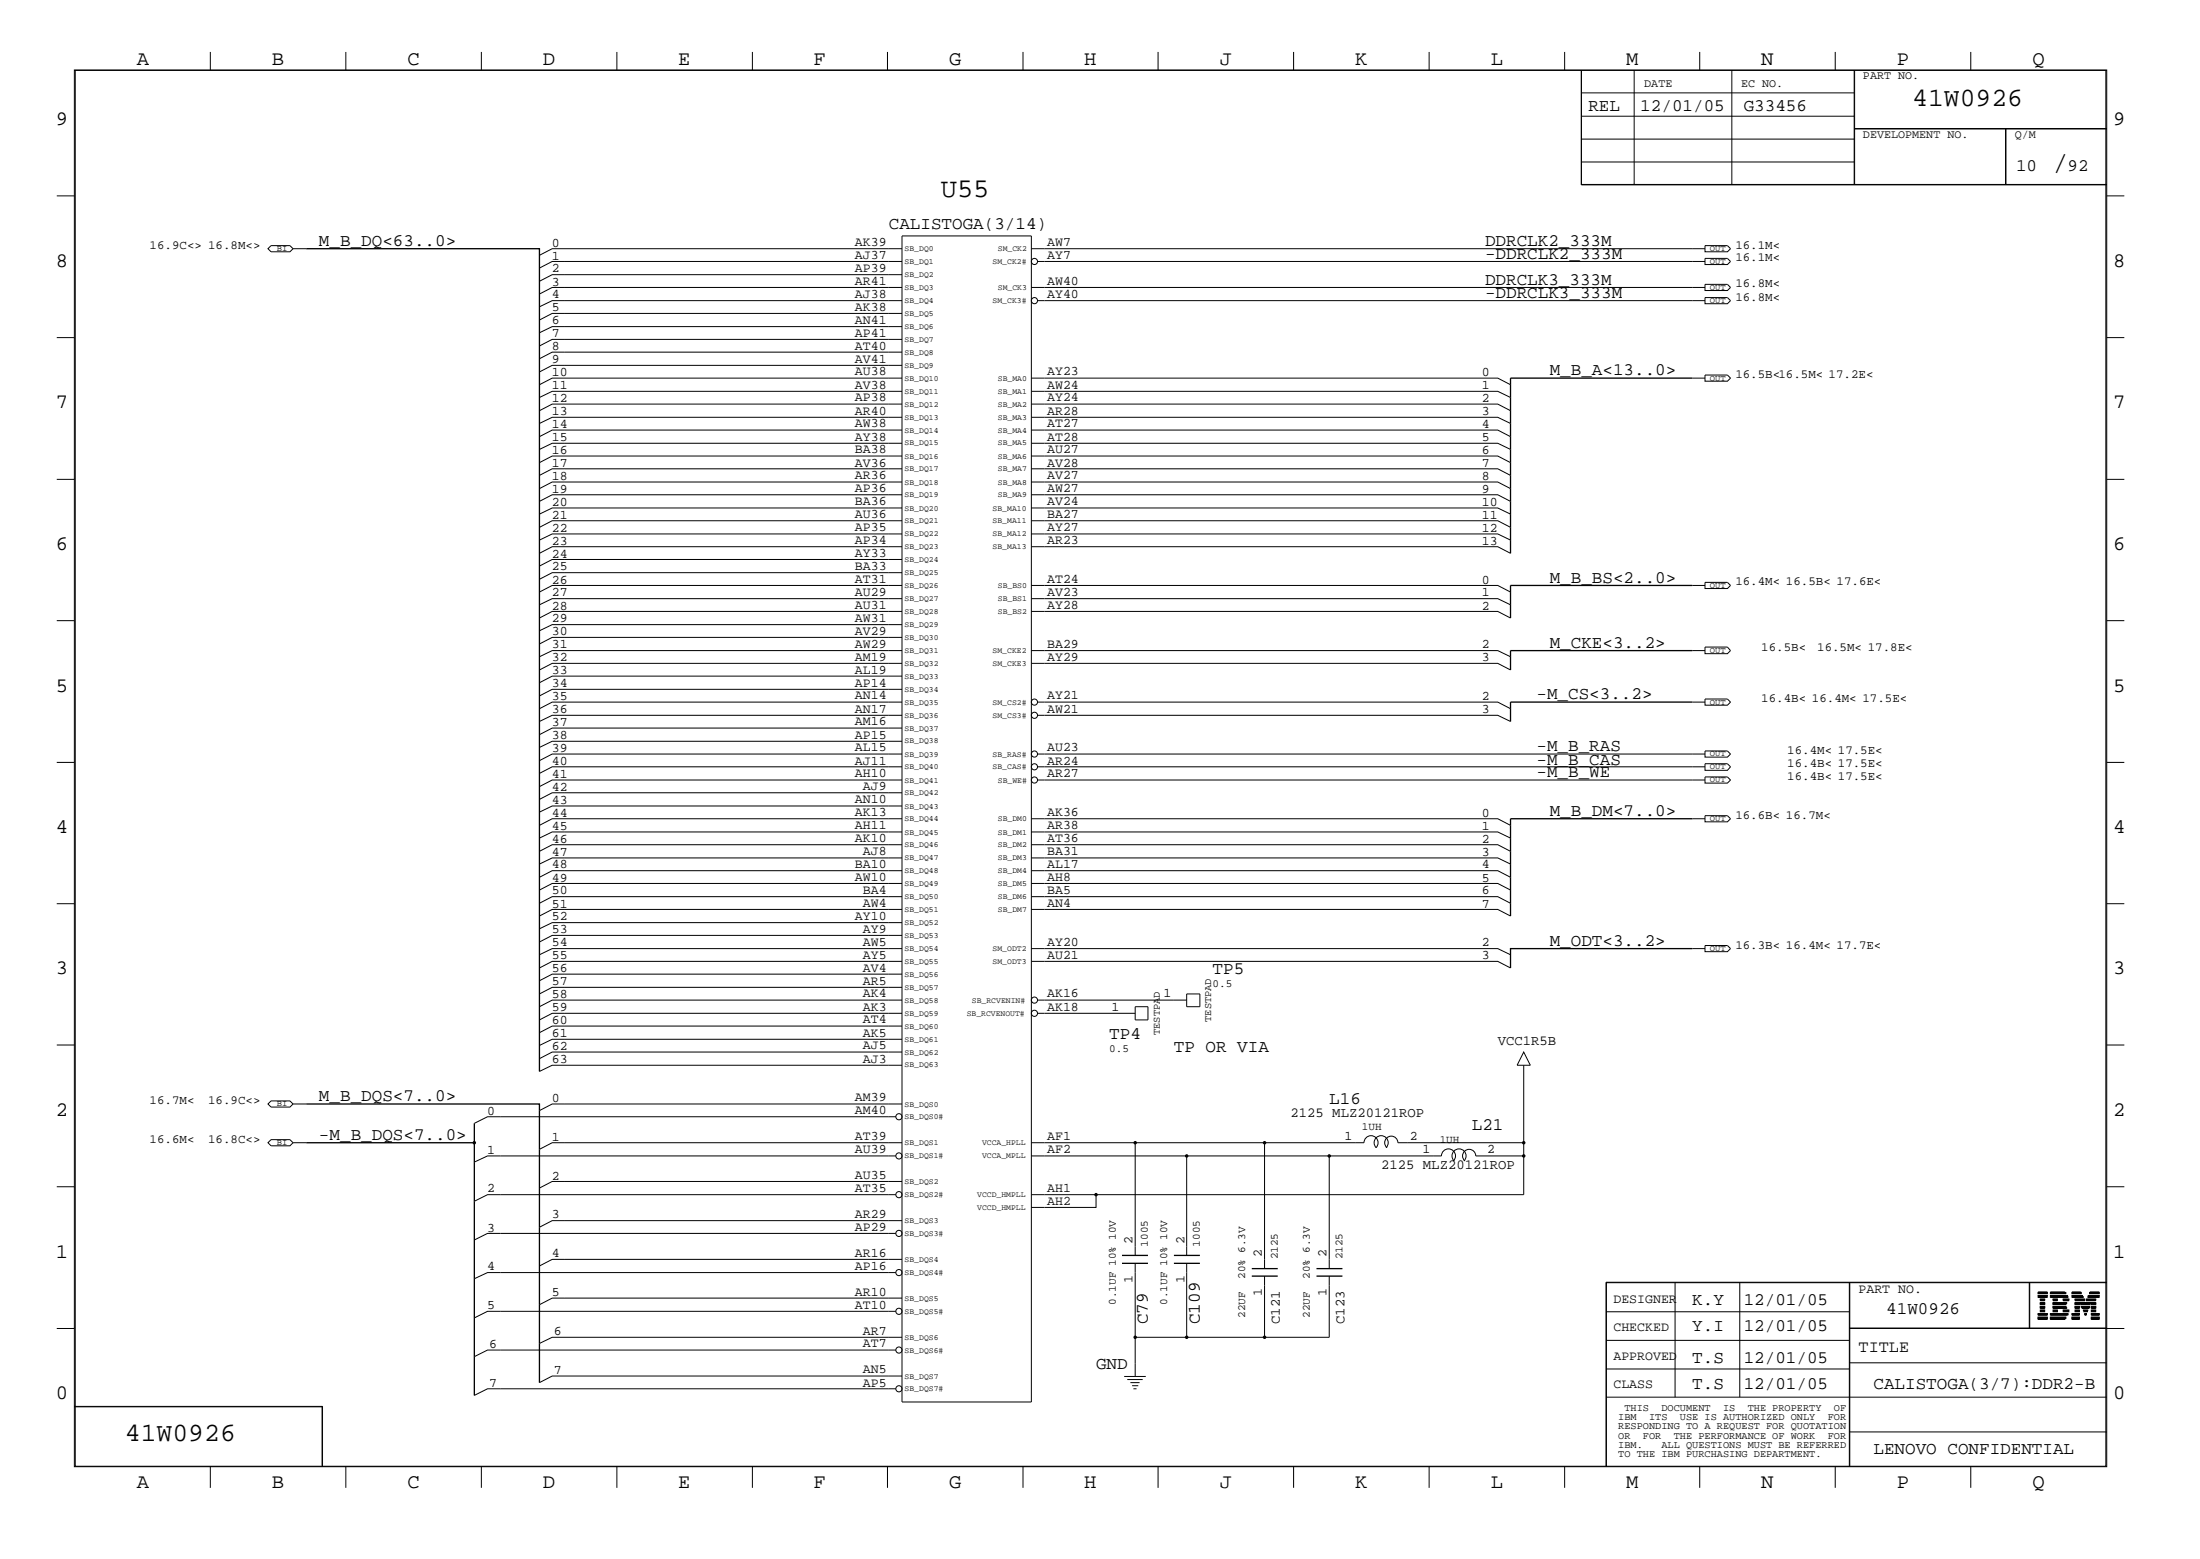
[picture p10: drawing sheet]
<svg xmlns="http://www.w3.org/2000/svg" width="423mm" height="300mm" viewBox="0 0 423 300" stroke-linecap="round" stroke-linejoin="round" font-family="sans-serif">
<g fill="none" stroke="#000" stroke-width=".19">
<path d="M14.3 13.5h391.1v268.6h-391.1zM14.5 13.5h390.7v268.5h-390.7zM40.5 10v3.5M66.5 10v3.5M92.6 10v3.5M118.7 10v3.5M144.8 10v3.5M170.8 10v3.5M196.9 10v3.5M222.8 10v3.5M248.9 10v3.5M275 10v3.5"/>
<path d="M301.1 10v3.5M304.3 13.5v22.1h101.1M304.3 17.9h52.5M314.5 13.5v22.1M327.1 10v3.5M333.2 13.5v22.1M353.1 10v3.5M356.8 13.5v22.1M356.9 13.5v22.1M379.2 10v3.5M10.9 37.7h3.4M304.3 35.5h101.1"/>
<path d="M304.3 31.2h52.5M304.3 26.8h52.5M304.3 22.4h52.5M356.8 24.8h48.6M356.8 24.7h48.6M385.9 24.8v10.8M386 24.8v10.8M405.4 37.7h3.4M51.6 47.8l.6-.6h3.6l.6 .6-.6 .6h-3.6zM56.4 47.8h2.5M173.6 55.3h-67.3l-2.5 1.3M173.6 57.8h-67.3l-2.5 1.2"/>
<path d="M173.6 52.8h-67.3l-2.5 1.3M173.6 50.3h-67.3l-2.5 1.3M173.6 47.8h-67.3l-2.5 1.3M173.6 45.4h24.9v224.3h-24.9zM198.5 55.3h129.6M198.5 47.8h129.6M199.6 57.8h128.5M199.6 50.3h128.5M328.1 57.2h4.3l.6 .6-.6 .6h-4.3zM328.1 54.7h4.3l.6 .6-.6 .6h-4.3zM328.1 49.7h4.3l.6 .6-.6 .6h-4.3zM328.1 47.2h4.3l.6 .6-.6 .6h-4.3z"/>
<path d="M10.9 64.9h3.4M173.6 67.7h-67.3l-2.5 1.3M173.6 70.3h-67.3l-2.5 1.2M173.6 72.7h-67.3l-2.5 1.3M173.6 77.7h-67.3l-2.5 1.3M173.6 75.3h-67.3l-2.5 1.2M173.6 60.3h-67.3l-2.5 1.3M173.6 62.8h-67.3l-2.5 1.2M173.6 65.3h-67.3l-2.5 1.2M198.5 77.7h89.7l2.5 1.3M198.5 72.7h89.7l2.5 1.3M198.5 75.3h89.7l2.5 1.2"/>
<path d="M325.6 72.7h2.5M328.1 72.1h4.3l.6 .6-.6 .6h-4.3zM405.4 64.9h3.4M10.9 92.2h3.4M173.6 95.2h-67.3l-2.5 1.2M173.6 92.7h-67.3l-2.5 1.3M173.6 97.7h-67.3l-2.5 1.2M173.6 85.3h-67.3l-2.5 1.1M173.6 80.3h-67.3l-2.5 1.1M173.6 82.7h-67.3l-2.5 1.3M173.6 87.7h-67.3l-2.5 1.3M173.6 90.2h-67.3l-2.5 1.2"/>
<path d="M198.5 80.3h89.7l2.5 1.1M198.5 85.3h89.7l2.5 1.1M198.5 82.7h89.7l2.5 1.3M198.5 90.2h89.7l2.5 1.2M198.5 87.7h89.7l2.5 1.3M198.5 92.7h89.7l2.5 1.3M198.5 97.7h89.7l2.5 1.2M198.5 95.2h89.7l2.5 1.2M405.4 92.2h3.4M10.9 119.4h3.4M173.6 117.6h-67.3l-2.5 1.3M173.6 107.6h-67.3l-2.5 1.3"/>
<path d="M173.6 110.2h-67.3l-2.5 1.2M173.6 105.2h-67.3l-2.5 1.2M173.6 112.6h-67.3l-2.5 1.3M173.6 115.1h-67.3l-2.5 1.2M173.6 100.2h-67.3l-2.5 1.2M173.6 102.7h-67.3l-2.5 1.2M198.5 115.1h89.7l2.5 1.2M198.5 117.6h89.7l2.5 1.3M198.5 112.6h89.7l2.5 1.3M198.5 105.2h89.7l2.5 1.2M198.5 100.2h89.7l2.5 1.2M198.5 102.7h89.7l2.5 1.2"/>
<path d="M325.6 112.6h2.5M328.1 112h4.3l.6 .6-.6 .6h-4.3zM405.4 119.4h3.4M173.6 132.6h-67.3l-2.5 1.3M173.6 135h-67.3l-2.5 1.3M173.6 137.6h-67.3l-2.5 1.2M173.6 125.1h-67.3l-2.5 1.2M173.6 127.6h-67.3l-2.5 1.3M173.6 122.6h-67.3l-2.5 1.3M173.6 120.1h-67.3l-2.5 1.2M173.6 130h-67.3l-2.5 1.3M198.5 127.6h89.7l2.5 1.3"/>
<path d="M198.5 125.1h89.7l2.5 1.2M199.6 137.6h88.6l2.5 1.2M199.6 135h88.6l2.5 1.3M325.6 135h2.5M325.6 125.1h2.5M328.1 124.5h4.3l.6 .6-.6 .6h-4.3zM328.1 134.5h4.3l.6 .5-.6 .6h-4.3zM10.9 146.6h3.4M173.6 157.5h-67.3l-2.5 1.3M173.6 152.5h-67.3l-2.5 1.3M173.6 155h-67.3l-2.5 1.2M173.6 150h-67.3l-2.5 1.3"/>
<path d="M173.6 145h-67.3l-2.5 1.3M173.6 147.5h-67.3l-2.5 1.3M173.6 140h-67.3l-2.5 1.3M173.6 142.6h-67.3l-2.5 1.2M198.5 157.5h89.7l2.5 1.3M199.6 150h128.5M199.6 147.5h128.5M199.6 145h128.5M325.6 157.5h2.5M328.1 156.9h4.3l.6 .6-.6 .6h-4.3zM328.1 144.4h4.3l.6 .6-.6 .6h-4.3zM328.1 146.9h4.3l.6 .6-.6 .7h-4.3z"/>
<path d="M328.1 149.4h4.3l.6 .6-.6 .6h-4.3zM405.4 146.6h3.4M10.9 173.8h3.4M173.6 177.5h-67.3l-2.5 1.1M173.6 179.9h-67.3l-2.5 1.3M173.6 172.5h-67.3l-2.5 1.2M173.6 169.9h-67.3l-2.5 1.3M173.6 174.9h-67.3l-2.5 1.3M173.6 160h-67.3l-2.5 1.2M173.6 162.5h-67.3l-2.5 1.2M173.6 165h-67.3l-2.5 1.2M173.6 167.5h-67.3l-2.5 1.2"/>
<path d="M198.5 160h89.7l2.5 1.2M198.5 162.5h89.7l2.5 1.2M198.5 165h89.7l2.5 1.2M198.5 167.5h89.7l2.5 1.2M198.5 174.9h89.7l2.5 1.3M198.5 172.5h89.7l2.5 1.2M198.5 169.9h89.7l2.5 1.3M405.4 173.8h3.4M173.6 197.4h-67.3l-2.5 1.2M173.6 194.9h-67.3l-2.5 1.3M173.6 199.9h-67.3l-2.5 1.2M173.6 187.4h-67.3l-2.5 1.2"/>
<path d="M173.6 182.5h-67.3l-2.5 1.1M173.6 184.9h-67.3l-2.5 1.3M173.6 189.9h-67.3l-2.5 1.3M173.6 192.4h-67.3l-2.5 1.2M198.5 184.9h89.7l2.5 1.3M198.5 182.5h89.7l2.5 1.1M199.6 192.4h28.7M199.6 194.9h18.8M218.4 193.6h2.5v2.6h-2.5zM228.3 191.2h2.6v2.4h-2.6zM325.6 182.5h2.5M328.1 181.9h4.3l.6 .6-.6 .5h-4.3z"/>
<path d="M10.9 201h3.4M51.6 219.8l.6-.6h3.6l.6 .6-.6 .6h-3.6zM52.2 211.8h3.6l.6 .5-.6 .6h-3.6l-.6-.6zM56.4 219.8h2.5M56.4 212.3h2.5M172.4 214.8h-78.6l-2.5 1.3M173.6 219.8h-67.3l-2.5 1.3M173.6 212.3h-67.3l-2.5 1.3M173.6 202.4h-67.3l-2.5 1.2M173.6 204.9h-67.3l-2.5 1.2M198.5 219.8h64a1.35 1.35 0 0 1 1.8-1.3 1.35 1.35 0 0 1 .5 2.3M218.4 219.8v21.7"/>
<path d="M243.3 219.8v24.2M293.2 219.8h-24.2a1.27 1.27 0 0 0-1.8-1.2 1.27 1.27 0 0 0-.3 2.2M293.2 202.4l1.3 2.5h-2.6zM293.2 204.9v24.9h-82.3v2.4h-12.4M405.4 201h3.4M10.9 228.3h3.4M172.4 237.2h-78.6l-2.5 1.3M172.4 229.8h-78.6l-2.5 1.3M172.4 222.3h-78.6l-2.5 1.2M173.6 234.8h-67.3l-2.5 1.3M173.6 227.2h-67.3l-2.5 1.3M198.5 222.3h78.9a1.35 1.35 0 0 1 1.8-1.2 1.35 1.35 0 0 1 .5 2.2"/>
<path d="M198.5 229.8h12.4M228.3 222.3v19.2M255.8 222.3v21.7M264.8 220.8a1.35 1.35 0 0 1 0-2 1.35 1.35 0 0 1 1.9 0 1.35 1.35 0 0 1 0 2M279.8 223.3a1.35 1.35 0 0 1 0-1.9 1.35 1.35 0 0 1 1.9 0 1.35 1.35 0 0 1 0 1.9M293.2 222.3h-9.2a1.27 1.27 0 0 0-1.8-1.1 1.27 1.27 0 0 0-.3 2.1M405.4 228.3h3.4M10.9 255.5h3.4M172.4 259.7h-78.6l-2.5 1.2M172.4 252.2h-78.6l-2.5 1.3M172.4 244.8h-78.6l-2.5 1.2M173.6 249.7h-67.3l-2.5 1.3"/>
<path d="M173.6 257.2h-67.3l-2.5 1.2M173.6 242.2h-67.3l-2.5 1.3M218.4 243v14.2h9.9M218.4 257.2v7.5M228.3 243v14.2M243.3 245.4v11.8M255.8 245.4v11.8h-27.5M309 246.7h96.4M309 257.8h46.9M309 252.3h46.9M309.1 246.6v35.4M322.3 246.6v22.1"/>
<path d="M334.8 246.6v22.1M355.9 246.6v35.4M355.9 255.4h49.5M355.9 255.5h52.9M390.5 246.6v8.9M390.6 246.6v8.9M392.2 253.7h1.8zM392.2 253.5l1.8 .1zM392.2 253.3h1.8v.2h-1.8zM392.2 253h1.8zM392.2 252.8l1.8 .1zM392.2 252.6l1.8 .1z"/>
<path d="M392.2 249.4l1.8 .1zM392.2 249.3h1.8zM392.2 249.2l1.8 .1zM392.2 248.8h1.8zM392.2 248.6l1.8 .1zM392.2 248.5h1.8zM392.6 252.2l.8 .1zM392.6 252.1h.8zM392.6 252l.8 .1zM392.6 251.5l.8 .1zM392.6 251.4l.8 .1zM392.6 251.3l.8 .1z"/>
<path d="M392.6 250.9l.8 .1zM392.6 250.7l.8 .1zM392.6 250.5h.8v.2h-.8zM392.6 250.2h.8zM392.6 250l.8 .1zM392.6 249.9h.8zM394.5 253.7h2.8zM394.5 253.5l3 .1zM394.5 253.3h3v.2h-3zM394.5 248.8h3zM394.5 248.6l3 .1zM394.5 248.5h2.8z"/>
<path d="M394.5 253h3.3zM394.5 252.8l3.4 .1zM394.5 252.6l3.4 .1zM394.5 249.4l3.4 .1zM394.5 249.3h3.4zM394.5 249.2l3.3 .1zM395.1 251.5l2.6 .1zM395.1 251.4l2.5 .1zM395.1 251.3l2.4 .1zM395.1 250.9l2.4 .1zM395.1 250.7l2.5 .1zM395.1 250.5h2.6v.2h-2.6z"/>
<path d="M395.1 252.2l.8 .1zM395.1 252.1h.8zM395.1 252l.8 .1zM395.1 250.2h.8zM395.1 250l.8 .1zM395.1 249.9h.8zM397 252.2l1.1 .1zM397 252.1h1.1zM397 252l1.1 .1zM397 250.2h1.1zM397 250l1.1 .1zM397 249.9h1.1z"/>
<path d="M398.7 253.7h1.4zM398.7 253.5l1.4 .1zM398.7 253.3h1.4v.2h-1.4zM398.7 253h1.4zM398.7 252.8l1.4 .1zM398.7 252.6l1.4 .1zM398.7 249.4l2.2 .1zM398.7 249.3h2.1zM398.7 249.2l2 .1zM398.7 248.8h1.8zM398.7 248.6l1.8 .1zM398.7 248.5h1.7z"/>
<path d="M399.3 252.2l.8 .1zM399.3 252.1h.8zM399.3 252l.8 .1zM399.3 251.5l.8 .1zM399.3 251.4l.8 .1zM399.3 251.3l.8 .1zM399.3 250.9l.8 .1zM399.3 250.7l.8 .1zM399.3 250.5h.8v.2h-.8zM399.3 250.2h1.9zM399.3 250l1.9 .1zM399.3 249.9h1.9z"/>
<path d="M400.3 250.5h2v.2h-2zM400.4 250.9l1.8 .1zM400.4 250.7l1.8 .1zM400.5 251.3l1.6 .1zM400.6 251.4l1.5 .1zM400.6 251.5l1.4 .1zM400.9 252.1h.8zM400.9 252l.8 .1zM401 252.2l.7 .1zM401.2 252.8l.3 .1zM401.2 252.6l.3 .1zM401.2 253h.2z"/>
<path d="M401.4 250.2h1.9zM401.5 250l1.8 .1zM401.5 249.9h1.8zM401.7 249.4l2.2 .1zM401.8 249.3h2.1zM401.8 249.2l2.1 .1zM402.1 248.8h1.8zM402.1 248.6l1.8 .1zM402.2 248.5h1.7zM402.4 253.7h1.5zM402.4 253.5l1.5 .1zM402.4 253.3h1.5v.2h-1.5z"/>
<path d="M402.4 253h1.5zM402.4 252.8l1.5 .1zM402.4 252.6l1.5 .1zM402.4 252.2l.9 .1zM402.4 252.1h.9zM402.4 252l.9 .1zM402.4 251.5l.9 .1zM402.4 251.4l.9 .1zM402.4 251.3l.9 .1zM402.4 250.9l.9 .1zM402.4 250.7l.9 .1zM402.4 250.5h.9v.2h-.9z"/>
<path d="M405.4 246.6h-96.4v35.4M14.3 270.5h47.8v11.5M14.3 270.6h47.8M62 270.5v11.5M172.4 267.1h-78.6l-2.5 1.3M173.6 264.7h-67.3l-2.5 1.2M216.3 264.8h4.2M216.9 265.3h3M217.5 265.9h1.8M217.8 266.5h1.2M218.1 267.1h.6M309 268.7h96.4"/>
<path d="M309 263.3h46.9M355.9 275.4h49.5M355.9 262.1h49.5M40.5 282v4.2M66.5 282v4.2M92.6 282v4.2M118.7 282v4.2M144.8 282v4.2M170.8 282v4.2M196.9 282v4.2M222.8 282v4.2M248.9 282v4.2"/>
<path d="M275 282v4.2M301.1 282v4.2M327.1 282v4.2M353.1 282v4.2M379.2 282v4.2"/>
<circle cx="199.1" cy="50.3" r=".59"/>
<circle cx="199.1" cy="57.8" r=".59"/>
<circle cx="199.1" cy="137.6" r=".59"/>
<circle cx="199.1" cy="135" r=".59"/>
<circle cx="199.1" cy="145" r=".59"/>
<circle cx="199.1" cy="147.5" r=".59"/>
<circle cx="199.1" cy="150" r=".59"/>
<circle cx="199.1" cy="194.9" r=".59"/>
<circle cx="199.1" cy="192.4" r=".59"/>
<circle cx="173" cy="214.8" r=".59"/>
<circle cx="173" cy="229.8" r=".59"/>
<circle cx="173" cy="222.3" r=".59"/>
<circle cx="173" cy="237.2" r=".59"/>
<circle cx="173" cy="252.2" r=".59"/>
<circle cx="173" cy="259.7" r=".59"/>
<circle cx="173" cy="244.8" r=".59"/>
<circle cx="173" cy="267.1" r=".59"/>
</g>
<g fill="none" stroke="#000" stroke-width=".25">
<path d="M58.9 47.8h44.9v158.3M325.6 72.7h-34.9v33.7M325.6 112.6h-34.9v6.3M325.6 125.1h-34.9v3.8M325.6 135h-34.9v3.8M325.6 157.5h-34.9v18.7M325.6 182.5h-34.9v3.7M58.9 212.3h44.9v53.6M58.9 219.8h32.4M91.3 216.1v52.3M215.9 243h5M215.9 241.5h5"/>
<path d="M225.9 243h5M225.9 241.5h5M240.9 245.4h5M240.9 244h5M253.3 245.4h5M253.3 244h5"/>
</g>
<g fill="#000">
<circle cx="91.3" cy="219.8" r=".34"/>
<circle cx="218.4" cy="219.8" r=".34"/>
<circle cx="243.3" cy="219.8" r=".34"/>
<circle cx="293.2" cy="219.8" r=".34"/>
<circle cx="210.9" cy="229.8" r=".34"/>
<circle cx="228.3" cy="222.3" r=".34"/>
<circle cx="255.8" cy="222.3" r=".34"/>
<circle cx="293.2" cy="222.3" r=".34"/>
<circle cx="218.4" cy="257.2" r=".34"/>
<circle cx="228.3" cy="257.2" r=".34"/>
<circle cx="243.3" cy="257.2" r=".34"/>
</g>
<g font-size="5.2">
<text x="395" y="32.9">/</text>
<text x="181" y="37.8">U55</text>
</g>
<g font-size="5.1">
<text x="368" y="20.4">41W0926</text>
<text x="24" y="277.1">41W0926</text>
</g>
<g font-size="4">
<text x="26.3" y="12.5">A</text>
<text x="52.3" y="12.5">B</text>
<text x="78.4" y="12.5">C</text>
<text x="104.5" y="12.5">D</text>
<text x="130.5" y="12.5">E</text>
<text x="156.5" y="12.5">F</text>
<text x="182.6" y="12.5">G</text>
<text x="208.6" y="12.5">H</text>
<text x="234.7" y="12.5">J</text>
<text x="260.8" y="12.5">K</text>
<text x="286.8" y="12.5">L</text>
<text x="312.9" y="12.5">M</text>
<text x="338.9" y="12.5">N</text>
<text x="365" y="12.5">P</text>
<text x="391.1" y="12.5">Q</text>
<text x="10.8" y="24.1">9</text>
<text x="406.7" y="24.1">9</text>
<text x="10.8" y="51.3">8</text>
<text x="406.7" y="51.3">8</text>
<text x="10.8" y="78.6">7</text>
<text x="406.7" y="78.6">7</text>
<text x="10.8" y="105.8">6</text>
<text x="406.7" y="105.8">6</text>
<text x="10.8" y="133">5</text>
<text x="406.7" y="133">5</text>
<text x="10.8" y="160.2">4</text>
<text x="406.7" y="160.2">4</text>
<text x="10.8" y="187.4">3</text>
<text x="406.7" y="187.4">3</text>
<text x="10.8" y="214.6">2</text>
<text x="406.7" y="214.6">2</text>
<text x="10.8" y="241.9">1</text>
<text x="406.7" y="241.9">1</text>
<text x="10.8" y="269.1">0</text>
<text x="406.7" y="269.1">0</text>
<text x="26.3" y="286.2">A</text>
<text x="52.3" y="286.2">B</text>
<text x="78.4" y="286.2">C</text>
<text x="104.5" y="286.2">D</text>
<text x="130.5" y="286.2">E</text>
<text x="156.5" y="286.2">F</text>
<text x="182.6" y="286.2">G</text>
<text x="208.6" y="286.2">H</text>
<text x="234.7" y="286.2">J</text>
<text x="260.8" y="286.2">K</text>
<text x="286.8" y="286.2">L</text>
<text x="312.9" y="286.2">M</text>
<text x="338.9" y="286.2">N</text>
<text x="365" y="286.2">P</text>
<text x="391.1" y="286.2">Q</text>
</g>
<g font-size="3.4">
<text x="305.6" y="21.4">REL</text>
<text x="315.6" y="21.4">12/01/05</text>
<text x="335.5" y="21.4">G33456</text>
<text x="387.9" y="32.9">10</text>
<text x="397.8" y="32.9">92</text>
<text x="61.4" y="47.3">M_B_DQ&lt;63..0&gt;</text>
<text x="171" y="44.1">CALISTOGA(3/14)</text>
<text x="285.8" y="47.3">DDRCLK2_333M</text>
<text x="285.8" y="49.8">-DDRCLK2_333M</text>
<text x="285.8" y="54.8">DDRCLK3_333M</text>
<text x="285.8" y="57.3">-DDRCLK3_333M</text>
<text x="298.2" y="72.2">M_B_A&lt;13..0&gt;</text>
<text x="298.2" y="112.1">M_B_BS&lt;2..0&gt;</text>
<text x="298.2" y="124.6">M_CKE&lt;3..2&gt;</text>
<text x="295.7" y="134.5">-M_CS&lt;3..2&gt;</text>
<text x="295.7" y="144.5">-M_B_RAS</text>
<text x="295.7" y="147.1">-M_B_CAS</text>
<text x="295.7" y="149.5">-M_B_WE</text>
<text x="298.2" y="157">M_B_DM&lt;7..0&gt;</text>
<text x="298.2" y="181.9">M_ODT&lt;3..2&gt;</text>
<text x="233.3" y="187.4">TP5</text>
<text x="213.4" y="199.9">TP4</text>
<text x="225.9" y="202.4">TP OR VIA</text>
<text x="61.4" y="211.8">M_B_DQS&lt;7..0&gt;</text>
<text x="255.8" y="212.3">L16</text>
<text x="61.4" y="219.3">-M_B_DQS&lt;7..0&gt;</text>
<text x="283.2" y="217.3">L21</text>
<text x="325.6" y="251">K.Y</text>
<text x="335.5" y="251">12/01/05</text>
<text x="220.9" y="254.7" transform="rotate(-90 220.9 254.7)">C79</text>
<text x="230.9" y="254.7" transform="rotate(-90 230.9 254.7)">C109</text>
<text x="325.6" y="255.9">Y.I</text>
<text x="335.5" y="255.9">12/01/05</text>
<text x="363" y="252.7">41W0926</text>
<text x="210.9" y="263.4">GND</text>
<text x="325.6" y="262.2">T.S</text>
<text x="335.5" y="262.2">12/01/05</text>
<text x="325.6" y="267.1">T.S</text>
<text x="335.5" y="267.1">12/01/05</text>
<text x="360.5" y="267.1">CALISTOGA(3/7):DDR2-B</text>
<text x="360.5" y="279.7">LENOVO CONFIDENTIAL</text>
</g>
<text font-size="3.2" x="357.6" y="260">TITLE</text>
<g font-size="2.7">
<text x="288.2" y="201.1">VCC1R5B</text>
<text x="248.3" y="214.8">2125 MLZ20121ROP</text>
<text x="265.8" y="224.8">2125 MLZ20121ROP</text>
<text x="246.3" y="254.7" transform="rotate(-90 246.3 254.7)">C121</text>
<text x="258.7" y="254.7" transform="rotate(-90 258.7 254.7)">C123</text>
</g>
<g font-size="2.5">
<text x="106.2" y="47.4">0</text>
<text x="164.5" y="47.3">AK39</text>
<text x="201.5" y="47.3">AW7</text>
<text x="106.2" y="50">1</text>
<text x="106.2" y="52.4">2</text>
<text x="164.5" y="49.8">AJ37</text>
<text x="164.5" y="52.3">AP39</text>
<text x="201.5" y="49.8">AY7</text>
<text x="106.2" y="57.4">4</text>
<text x="106.2" y="59.9">5</text>
<text x="106.2" y="54.9">3</text>
<text x="164.5" y="54.8">AR41</text>
<text x="164.5" y="57.3">AJ38</text>
<text x="164.5" y="59.8">AK38</text>
<text x="201.5" y="54.8">AW40</text>
<text x="201.5" y="57.3">AY40</text>
<text x="106.2" y="64.9">7</text>
<text x="106.2" y="62.4">6</text>
<text x="164.5" y="62.3">AN41</text>
<text x="164.5" y="64.8">AP41</text>
<text x="106.2" y="69.9">9</text>
<text x="106.2" y="67.4">8</text>
<text x="164.5" y="67.3">AT40</text>
<text x="164.5" y="69.8">AV41</text>
<text x="106.2" y="74.8">11</text>
<text x="106.2" y="77.3">12</text>
<text x="106.2" y="72.4">10</text>
<text x="164.5" y="72.2">AU38</text>
<text x="164.5" y="74.8">AV38</text>
<text x="164.5" y="77.2">AP38</text>
<text x="201.5" y="72.2">AY23</text>
<text x="201.5" y="74.8">AW24</text>
<text x="201.5" y="77.2">AY24</text>
<text x="285.2" y="74.8">1</text>
<text x="285.2" y="77.3">2</text>
<text x="285.2" y="72.4">0</text>
<text x="106.2" y="79.8">13</text>
<text x="106.2" y="82.3">14</text>
<text x="164.5" y="79.8">AR40</text>
<text x="164.5" y="82.2">AW38</text>
<text x="201.5" y="79.8">AR28</text>
<text x="201.5" y="82.2">AT27</text>
<text x="285.2" y="79.8">3</text>
<text x="285.2" y="82.3">4</text>
<text x="106.2" y="89.8">17</text>
<text x="106.2" y="87.3">16</text>
<text x="106.2" y="84.8">15</text>
<text x="164.5" y="84.8">AY38</text>
<text x="164.5" y="87.2">BA38</text>
<text x="164.5" y="89.7">AV36</text>
<text x="201.5" y="84.8">AT28</text>
<text x="201.5" y="87.2">AU27</text>
<text x="201.5" y="89.7">AV28</text>
<text x="285.2" y="89.8">7</text>
<text x="285.2" y="87.3">6</text>
<text x="285.2" y="84.8">5</text>
<text x="106.2" y="94.8">19</text>
<text x="106.2" y="92.3">18</text>
<text x="164.5" y="92.2">AR36</text>
<text x="164.5" y="94.7">AP36</text>
<text x="201.5" y="92.2">AV27</text>
<text x="201.5" y="94.7">AW27</text>
<text x="285.2" y="92.3">8</text>
<text x="285.2" y="94.8">9</text>
<text x="106.2" y="99.7">21</text>
<text x="106.2" y="97.3">20</text>
<text x="164.5" y="97.2">BA36</text>
<text x="164.5" y="99.7">AU36</text>
<text x="201.5" y="97.2">AV24</text>
<text x="201.5" y="99.7">BA27</text>
<text x="285.2" y="99.7">11</text>
<text x="285.2" y="97.3">10</text>
<text x="106.2" y="107.3">24</text>
<text x="106.2" y="104.7">23</text>
<text x="106.2" y="102.3">22</text>
<text x="164.5" y="102.2">AP35</text>
<text x="164.5" y="104.6">AP34</text>
<text x="164.5" y="107.2">AY33</text>
<text x="201.5" y="102.2">AY27</text>
<text x="201.5" y="104.6">AR23</text>
<text x="285.2" y="104.7">13</text>
<text x="285.2" y="102.3">12</text>
<text x="106.2" y="112.3">26</text>
<text x="106.2" y="109.7">25</text>
<text x="164.5" y="109.6">BA33</text>
<text x="164.5" y="112.1">AT31</text>
<text x="201.5" y="112.1">AT24</text>
<text x="285.2" y="112.3">0</text>
<text x="106.2" y="119.7">29</text>
<text x="106.2" y="117.3">28</text>
<text x="106.2" y="114.7">27</text>
<text x="164.5" y="114.6">AU29</text>
<text x="164.5" y="117.1">AU31</text>
<text x="164.5" y="119.6">AW31</text>
<text x="201.5" y="114.6">AV23</text>
<text x="201.5" y="117.1">AY28</text>
<text x="285.2" y="114.7">1</text>
<text x="285.2" y="117.3">2</text>
<text x="106.2" y="124.7">31</text>
<text x="106.2" y="122.2">30</text>
<text x="164.5" y="122.1">AV29</text>
<text x="164.5" y="124.6">AW29</text>
<text x="201.5" y="124.6">BA29</text>
<text x="285.2" y="124.7">2</text>
<text x="106.2" y="129.7">33</text>
<text x="106.2" y="127.2">32</text>
<text x="164.5" y="127.1">AM19</text>
<text x="164.5" y="129.6">AL19</text>
<text x="201.5" y="127.1">AY29</text>
<text x="285.2" y="127.2">3</text>
<text x="106.2" y="137.2">36</text>
<text x="106.2" y="132.2">34</text>
<text x="106.2" y="134.7">35</text>
<text x="164.5" y="132.1">AP14</text>
<text x="164.5" y="134.5">AN14</text>
<text x="164.5" y="137.1">AN17</text>
<text x="201.5" y="134.5">AY21</text>
<text x="201.5" y="137.1">AW21</text>
<text x="285.2" y="134.7">2</text>
<text x="285.2" y="137.2">3</text>
<text x="106.2" y="142.2">38</text>
<text x="106.2" y="139.6">37</text>
<text x="164.5" y="139.5">AM16</text>
<text x="164.5" y="142.1">AP15</text>
<text x="106.2" y="149.6">41</text>
<text x="106.2" y="144.6">39</text>
<text x="106.2" y="147.2">40</text>
<text x="164.5" y="144.5">AL15</text>
<text x="164.5" y="147.1">AJ11</text>
<text x="164.5" y="149.5">AH10</text>
<text x="201.5" y="144.5">AU23</text>
<text x="201.5" y="147.1">AR24</text>
<text x="201.5" y="149.5">AR27</text>
<text x="106.2" y="154.6">43</text>
<text x="106.2" y="152.1">42</text>
<text x="164.5" y="154.5">AN10</text>
<text x="166" y="152">AJ9</text>
<text x="106.2" y="159.6">45</text>
<text x="106.2" y="157.1">44</text>
<text x="164.5" y="157">AK13</text>
<text x="164.5" y="159.5">AH11</text>
<text x="164.5" y="162">AK10</text>
<text x="201.5" y="157">AK36</text>
<text x="201.5" y="159.5">AR38</text>
<text x="201.5" y="162">AT36</text>
<text x="285.2" y="159.6">1</text>
<text x="285.2" y="157.1">0</text>
<text x="106.2" y="167">48</text>
<text x="106.2" y="164.6">47</text>
<text x="106.2" y="162.1">46</text>
<text x="164.5" y="167">BA10</text>
<text x="166" y="164.5">AJ8</text>
<text x="201.5" y="164.5">BA31</text>
<text x="201.5" y="167">AL17</text>
<text x="285.2" y="162.1">2</text>
<text x="285.2" y="164.6">3</text>
<text x="285.2" y="167">4</text>
<text x="106.2" y="172">50</text>
<text x="106.2" y="169.6">49</text>
<text x="164.5" y="169.5">AW10</text>
<text x="166" y="172">BA4</text>
<text x="201.5" y="169.5">AH8</text>
<text x="201.5" y="172">BA5</text>
<text x="285.2" y="172">6</text>
<text x="285.2" y="169.6">5</text>
<text x="106.2" y="179.5">53</text>
<text x="106.2" y="177">52</text>
<text x="106.2" y="174.6">51</text>
<text x="164.5" y="177">AY10</text>
<text x="166" y="174.4">AW4</text>
<text x="166" y="179.4">AY9</text>
<text x="201.5" y="174.4">AN4</text>
<text x="285.2" y="174.6">7</text>
<text x="106.2" y="182">54</text>
<text x="106.2" y="184.5">55</text>
<text x="166" y="181.9">AW5</text>
<text x="166" y="184.4">AY5</text>
<text x="201.5" y="181.9">AY20</text>
<text x="201.5" y="184.4">AU21</text>
<text x="285.2" y="184.5">3</text>
<text x="285.2" y="182">2</text>
<text x="106.2" y="189.5">57</text>
<text x="106.2" y="187">56</text>
<text x="166" y="186.9">AV4</text>
<text x="166" y="189.4">AR5</text>
<text x="166" y="191.9">AK4</text>
<text x="201.5" y="191.9">AK16</text>
<text x="223.9" y="191.9">1</text>
<text x="106.2" y="197">60</text>
<text x="106.2" y="194.5">59</text>
<text x="106.2" y="192">58</text>
<text x="166" y="194.4">AK3</text>
<text x="166" y="196.9">AT4</text>
<text x="201.5" y="194.4">AK18</text>
<text x="213.9" y="194.4">1</text>
<text x="106.2" y="201.9">62</text>
<text x="106.2" y="199.5">61</text>
<text x="166" y="199.4">AK5</text>
<text x="166" y="201.8">AJ5</text>
<text x="106.2" y="204.5">63</text>
<text x="166" y="204.4">AJ3</text>
<text x="93.7" y="214.5">0</text>
<text x="106.2" y="211.9">0</text>
<text x="164.5" y="211.8">AM39</text>
<text x="164.5" y="214.3">AM40</text>
<text x="93.7" y="221.9">1</text>
<text x="106.2" y="219.4">1</text>
<text x="164.5" y="219.3">AT39</text>
<text x="164.5" y="221.8">AU39</text>
<text x="201.5" y="221.8">AF2</text>
<text x="201.5" y="219.3">AF1</text>
<text x="258.7" y="219.3">1</text>
<text x="271.3" y="219.3">2</text>
<text x="273.7" y="221.8">1</text>
<text x="286.2" y="221.8">2</text>
<text x="106.2" y="226.9">2</text>
<text x="164.5" y="226.8">AU35</text>
<text x="93.7" y="229.4">2</text>
<text x="164.5" y="229.3">AT35</text>
<text x="201.5" y="229.3">AH1</text>
<text x="201.5" y="231.7">AH2</text>
<text x="93.7" y="236.9">3</text>
<text x="106.2" y="234.4">3</text>
<text x="164.5" y="234.3">AR29</text>
<text x="164.5" y="236.7">AP29</text>
<text x="217.9" y="239.3" transform="rotate(-90 217.9 239.3)">2</text>
<text x="227.9" y="239.3" transform="rotate(-90 227.9 239.3)">2</text>
<text x="93.7" y="244.3">4</text>
<text x="106.2" y="241.8">4</text>
<text x="164.5" y="241.7">AR16</text>
<text x="164.5" y="244.3">AP16</text>
<text x="242.8" y="241.7" transform="rotate(-90 242.8 241.7)">2</text>
<text x="255.3" y="241.7" transform="rotate(-90 255.3 241.7)">2</text>
<text x="93.7" y="251.8">5</text>
<text x="106.2" y="249.3">5</text>
<text x="164.5" y="249.3">AR10</text>
<text x="164.5" y="251.7">AT10</text>
<text x="217.9" y="246.7" transform="rotate(-90 217.9 246.7)">1</text>
<text x="227.9" y="246.7" transform="rotate(-90 227.9 246.7)">1</text>
<text x="242.8" y="249.3" transform="rotate(-90 242.8 249.3)">1</text>
<text x="255.3" y="249.3" transform="rotate(-90 255.3 249.3)">1</text>
<text x="310.5" y="250.5">DESIGNER</text>
<text x="357.6" y="248.8">PART NO.</text>
<text x="106.6" y="256.8">6</text>
<text x="166" y="256.7">AR7</text>
<text x="310.5" y="256">CHECKED</text>
<text x="94.1" y="259.2">6</text>
<text x="166" y="259.2">AT7</text>
<text x="310.5" y="261.5">APPROVED</text>
<text x="94.1" y="266.8">7</text>
<text x="106.6" y="264.2">7</text>
<text x="166" y="264.2">AN5</text>
<text x="166" y="266.7">AP5</text>
<text x="310.5" y="267">CLASS</text>
</g>
<g font-size="2.4">
<text x="28.8" y="47.8">16.9C&lt;&gt; 16.8M&lt;&gt;</text>
<text x="333.9" y="47.8">16.1M&lt;</text>
<text x="333.9" y="50.3">16.1M&lt;</text>
<text x="333.9" y="55.3">16.8M&lt;</text>
<text x="333.9" y="57.8">16.8M&lt;</text>
<text x="333.9" y="72.7">16.5B&lt;16.5M&lt; 17.2E&lt;</text>
<text x="333.9" y="112.6">16.4M&lt; 16.5B&lt; 17.6E&lt;</text>
<text x="338.9" y="125.1">16.5B&lt;</text>
<text x="349.7" y="125.1">16.5M&lt; 17.8E&lt;</text>
<text x="338.9" y="135">16.4B&lt; 16.4M&lt; 17.5E&lt;</text>
<text x="343.9" y="145">16.4M&lt; 17.5E&lt;</text>
<text x="343.9" y="147.5">16.4B&lt; 17.5E&lt;</text>
<text x="343.9" y="150">16.4B&lt; 17.5E&lt;</text>
<text x="333.9" y="157.5">16.6B&lt; 16.7M&lt;</text>
<text x="333.9" y="182.5">16.3B&lt; 16.4M&lt; 17.7E&lt;</text>
<text x="28.8" y="212.3">16.7M&lt;</text>
<text x="40" y="212.3">16.9C&lt;&gt;</text>
<text x="28.8" y="219.8">16.6M&lt;</text>
<text x="40" y="219.8">16.8C&lt;&gt;</text>
</g>
<g font-size="2.3">
<text x="316.4" y="16.7">DATE</text>
<text x="335" y="16.7">EC NO.</text>
<text x="358.5" y="15.2">PART NO.</text>
<text x="358.5" y="26.6">DEVELOPMENT NO.</text>
<text x="387.7" y="26.6">Q/M</text>
</g>
<g font-size="2.1">
<text x="233.3" y="189.9">0.5</text>
<text x="213.4" y="202.4">0.5</text>
<text x="262" y="217.3">1UH</text>
<text x="277" y="219.8">1UH</text>
<text x="220.9" y="239.8" transform="rotate(-90 220.9 239.8)">1005</text>
<text x="230.9" y="239.8" transform="rotate(-90 230.9 239.8)">1005</text>
<text x="239.6" y="246" transform="rotate(-90 239.6 246)">20% 6.3V</text>
<text x="245.9" y="242.2" transform="rotate(-90 245.9 242.2)">2125</text>
<text x="252.1" y="246" transform="rotate(-90 252.1 246)">20% 6.3V</text>
<text x="258.3" y="242.2" transform="rotate(-90 258.3 242.2)">2125</text>
<text x="214.7" y="251" transform="rotate(-90 214.7 251)">0.1UF 10% 10V</text>
<text x="224.6" y="251" transform="rotate(-90 224.6 251)">0.1UF 10% 10V</text>
<text x="239.6" y="253.5" transform="rotate(-90 239.6 253.5)">22UF</text>
<text x="252.1" y="253.5" transform="rotate(-90 252.1 253.5)">22UF</text>
</g>
<g font-size="2">
<text x="233.1" y="196.5" transform="rotate(-90 233.1 196.5)">TESTPAD</text>
<text x="223.2" y="199.1" transform="rotate(-90 223.2 199.1)">TESTPAD</text>
<text x="311.4" y="273.1">IBM</text>
<text x="311.4" y="274.9">RESPONDING TO A REQUEST FOR QUOTATION</text>
<text x="312.6" y="271.4">THIS</text>
<text x="317.3" y="273.1">ITS</text>
<text x="319.7" y="271.4">DOCUMENT</text>
<text x="323.3" y="273.1">USE IS AUTHORIZED ONLY</text>
<text x="331.6" y="271.4">IS</text>
<text x="336.3" y="271.4">THE PROPERTY</text>
<text x="351.7" y="273.1">FOR</text>
<text x="352.9" y="271.4">OF</text>
<text x="311.4" y="276.7">OR</text>
<text x="311.4" y="278.5">IBM.</text>
<text x="311.4" y="280.2">TO THE IBM PURCHASING DEPARTMENT.</text>
<text x="316.1" y="276.7">FOR</text>
<text x="319.7" y="278.5">ALL QUESTIONS MUST BE REFERRED</text>
<text x="322.1" y="276.7">THE PERFORMANCE OF WORK</text>
<text x="351.7" y="276.7">FOR</text>
</g>
<g font-size="1.7">
<text x="53.3" y="48.3">BI</text>
<text x="329" y="50.8">OUT</text>
<text x="329" y="48.3">OUT</text>
<text x="329" y="58.3">OUT</text>
<text x="329" y="55.8">OUT</text>
<text x="329" y="73.2">OUT</text>
<text x="329" y="113.1">OUT</text>
<text x="329" y="125.6">OUT</text>
<text x="329" y="135.6">OUT</text>
<text x="329" y="145.5">OUT</text>
<text x="329" y="148">OUT</text>
<text x="329" y="150.5">OUT</text>
<text x="329" y="158">OUT</text>
<text x="329" y="182.9">OUT</text>
<text x="53.3" y="212.8">BI</text>
<text x="53.3" y="220.2">BI</text>
</g>
<g font-size="1.6">
<text x="174.1" y="53.3">SB_DQ2</text>
<text x="174.1" y="50.8">SB_DQ1</text>
<text x="174.1" y="48.3">SB_DQ0</text>
<text x="191" y="50.8">SM_CK2#</text>
<text x="192" y="48.3">SM_CK2</text>
<text x="174.1" y="58.3">SB_DQ4</text>
<text x="174.1" y="55.8">SB_DQ3</text>
<text x="191" y="58.3">SM_CK3#</text>
<text x="192" y="55.8">SM_CK3</text>
<text x="174.1" y="65.8">SB_DQ7</text>
<text x="174.1" y="63.2">SB_DQ6</text>
<text x="174.1" y="60.8">SB_DQ5</text>
<text x="174.1" y="70.8">SB_DQ9</text>
<text x="174.1" y="68.2">SB_DQ8</text>
<text x="174.1" y="75.8">SB_DQ11</text>
<text x="174.1" y="73.2">SB_DQ10</text>
<text x="192" y="75.8">SB_MA1</text>
<text x="192" y="73.2">SB_MA0</text>
<text x="174.1" y="83.2">SB_DQ14</text>
<text x="174.1" y="80.8">SB_DQ13</text>
<text x="174.1" y="78.2">SB_DQ12</text>
<text x="192" y="83.2">SB_MA4</text>
<text x="192" y="80.8">SB_MA3</text>
<text x="192" y="78.2">SB_MA2</text>
<text x="174.1" y="88.2">SB_DQ16</text>
<text x="174.1" y="85.7">SB_DQ15</text>
<text x="192" y="88.2">SB_MA6</text>
<text x="192" y="85.7">SB_MA5</text>
<text x="174.1" y="95.7">SB_DQ19</text>
<text x="174.1" y="93.2">SB_DQ18</text>
<text x="174.1" y="90.7">SB_DQ17</text>
<text x="192" y="95.7">SB_MA9</text>
<text x="192" y="93.2">SB_MA8</text>
<text x="192" y="90.7">SB_MA7</text>
<text x="174.1" y="100.7">SB_DQ21</text>
<text x="174.1" y="98.2">SB_DQ20</text>
<text x="191" y="100.7">SB_MA11</text>
<text x="191" y="98.2">SB_MA10</text>
<text x="174.1" y="105.7">SB_DQ23</text>
<text x="174.1" y="103.1">SB_DQ22</text>
<text x="191" y="105.7">SB_MA13</text>
<text x="191" y="103.1">SB_MA12</text>
<text x="174.1" y="113.1">SB_DQ26</text>
<text x="174.1" y="110.7">SB_DQ25</text>
<text x="174.1" y="108.1">SB_DQ24</text>
<text x="192" y="113.1">SB_BS0</text>
<text x="174.1" y="118.1">SB_DQ28</text>
<text x="174.1" y="115.7">SB_DQ27</text>
<text x="192" y="118.1">SB_BS2</text>
<text x="192" y="115.7">SB_BS1</text>
<text x="174.1" y="125.6">SB_DQ31</text>
<text x="174.1" y="123.1">SB_DQ30</text>
<text x="174.1" y="120.6">SB_DQ29</text>
<text x="191" y="125.6">SM_CKE2</text>
<text x="174.1" y="130.6">SB_DQ33</text>
<text x="174.1" y="128.1">SB_DQ32</text>
<text x="191" y="128.1">SM_CKE3</text>
<text x="174.1" y="135.6">SB_DQ35</text>
<text x="174.1" y="133.1">SB_DQ34</text>
<text x="191" y="135.6">SM_CS2#</text>
<text x="174.1" y="143">SB_DQ38</text>
<text x="174.1" y="140.5">SB_DQ37</text>
<text x="174.1" y="138.1">SB_DQ36</text>
<text x="191" y="138.1">SM_CS3#</text>
<text x="174.1" y="148">SB_DQ40</text>
<text x="174.1" y="145.5">SB_DQ39</text>
<text x="191" y="148">SB_CAS#</text>
<text x="191" y="145.5">SB_RAS#</text>
<text x="174.1" y="155.5">SB_DQ43</text>
<text x="174.1" y="153">SB_DQ42</text>
<text x="174.1" y="150.5">SB_DQ41</text>
<text x="192" y="150.5">SB_WE#</text>
<text x="174.1" y="160.5">SB_DQ45</text>
<text x="174.1" y="158">SB_DQ44</text>
<text x="192" y="160.5">SB_DM1</text>
<text x="192" y="158">SB_DM0</text>
<text x="174.1" y="168">SB_DQ48</text>
<text x="174.1" y="165.4">SB_DQ47</text>
<text x="174.1" y="163">SB_DQ46</text>
<text x="192" y="168">SB_DM4</text>
<text x="192" y="165.4">SB_DM3</text>
<text x="192" y="163">SB_DM2</text>
<text x="174.1" y="173">SB_DQ50</text>
<text x="174.1" y="170.4">SB_DQ49</text>
<text x="192" y="173">SB_DM6</text>
<text x="192" y="170.4">SB_DM5</text>
<text x="174.1" y="178">SB_DQ52</text>
<text x="174.1" y="175.4">SB_DQ51</text>
<text x="192" y="175.4">SB_DM7</text>
<text x="174.1" y="185.4">SB_DQ55</text>
<text x="174.1" y="182.9">SB_DQ54</text>
<text x="174.1" y="180.4">SB_DQ53</text>
<text x="191" y="185.4">SM_ODT3</text>
<text x="191" y="182.9">SM_ODT2</text>
<text x="174.1" y="190.4">SB_DQ57</text>
<text x="174.1" y="187.9">SB_DQ56</text>
<text x="174.1" y="197.9">SB_DQ60</text>
<text x="174.1" y="195.4">SB_DQ59</text>
<text x="174.1" y="192.9">SB_DQ58</text>
<text x="186" y="195.4">SB_RCVENOUT#</text>
<text x="187" y="192.9">SB_RCVENIN#</text>
<text x="174.1" y="202.9">SB_DQ62</text>
<text x="174.1" y="200.4">SB_DQ61</text>
<text x="174.1" y="205.3">SB_DQ63</text>
<text x="174.1" y="215.3">SB_DQS0#</text>
<text x="174.1" y="212.9">SB_DQS0</text>
<text x="174.1" y="220.3">SB_DQS1</text>
<text x="189" y="220.3">VCCA_HPLL</text>
<text x="174.1" y="227.8">SB_DQS2</text>
<text x="174.1" y="222.8">SB_DQS1#</text>
<text x="189" y="222.8">VCCA_MPLL</text>
<text x="174.1" y="230.3">SB_DQS2#</text>
<text x="188" y="232.7">VCCD_HMPLL</text>
<text x="188" y="230.3">VCCD_HMPLL</text>
<text x="174.1" y="237.7">SB_DQS3#</text>
<text x="174.1" y="235.3">SB_DQS3</text>
<text x="174.1" y="245.2">SB_DQS4#</text>
<text x="174.1" y="242.7">SB_DQS4</text>
<text x="174.1" y="250.2">SB_DQS5</text>
<text x="174.1" y="257.7">SB_DQS6</text>
<text x="174.1" y="252.7">SB_DQS5#</text>
<text x="174.1" y="260.2">SB_DQS6#</text>
<text x="174.1" y="267.6">SB_DQS7#</text>
<text x="174.1" y="265.2">SB_DQS7</text>
</g>
</svg>
